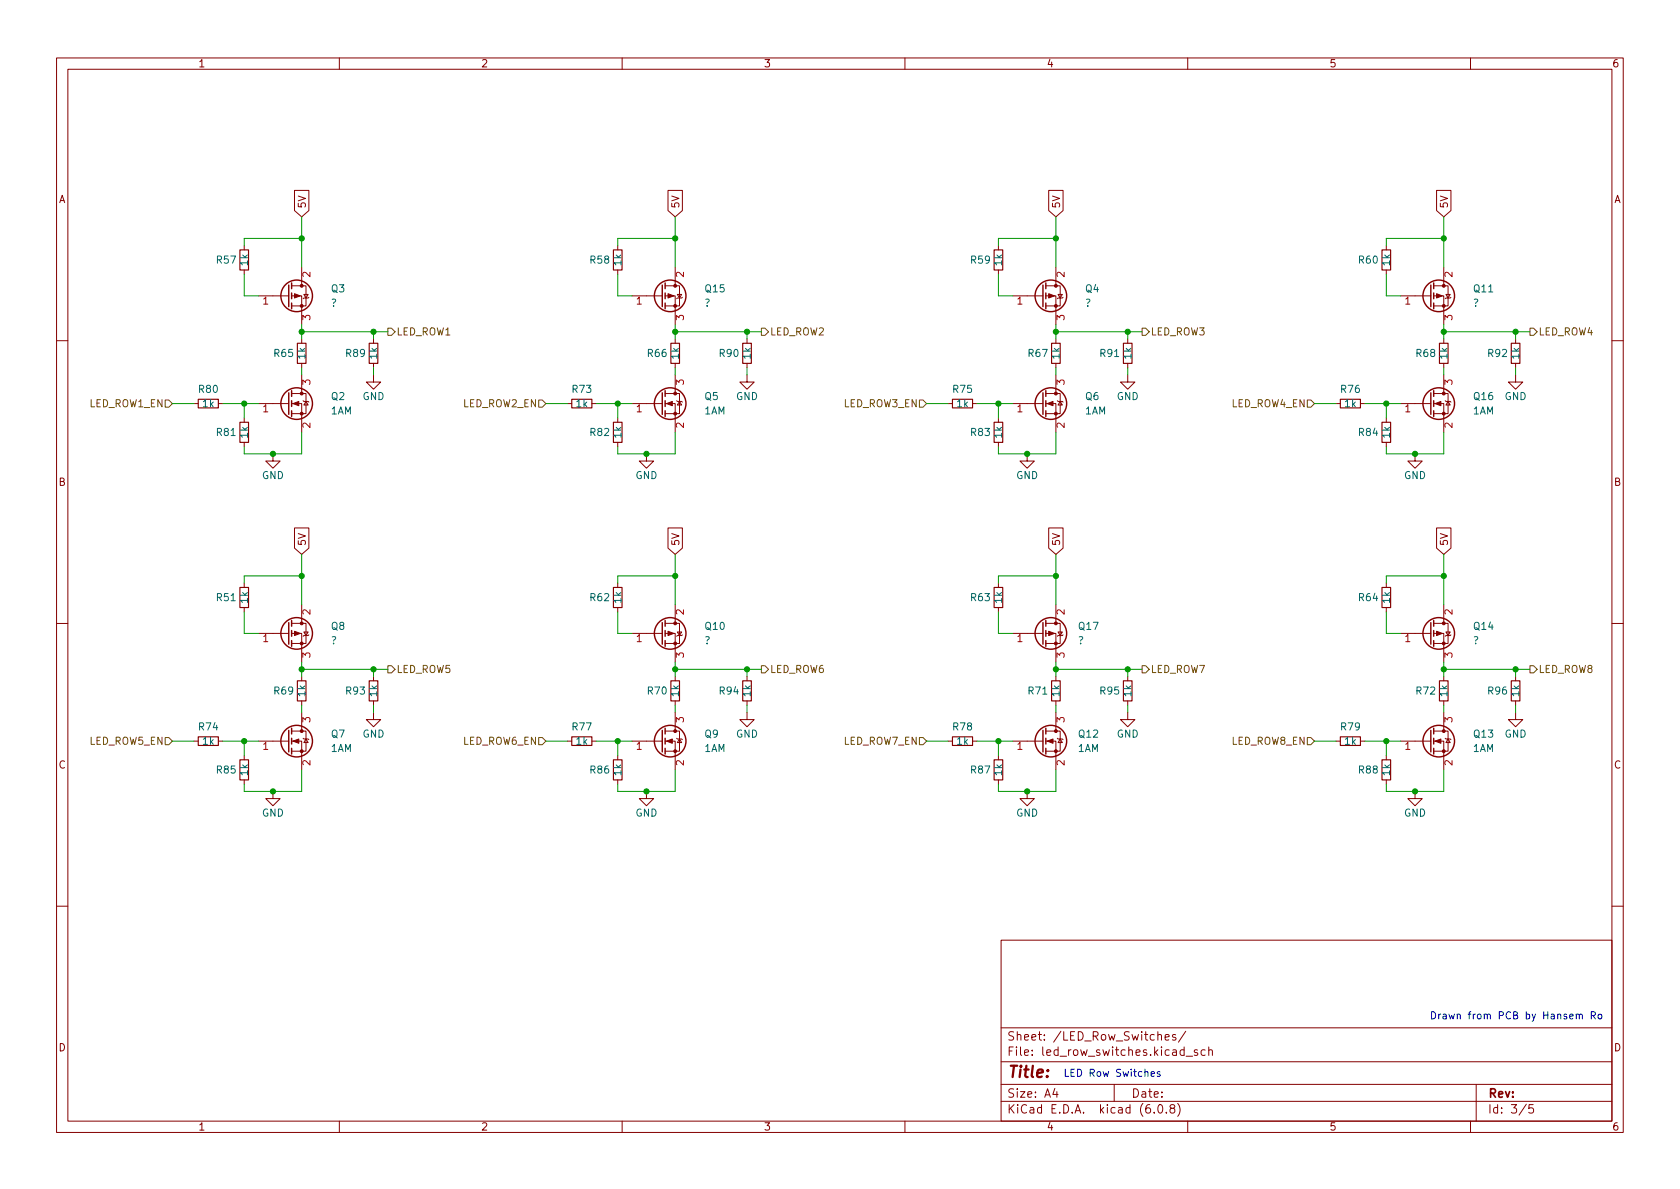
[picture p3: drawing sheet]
<svg xmlns="http://www.w3.org/2000/svg" width="297mm" height="210mm" viewBox="0 0 297 210" stroke-linecap="round" stroke-linejoin="round" font-family="sans-serif">
<g fill="none" stroke="#840000" stroke-width=".18">
<path d="M10 10.2h277v190.1h-277zM12 12.2h273v186.1h-273zM60 10.2v2M110 10.2v2M160 10.2v2M210 10.2v2M260 10.2v2M52.1 33.7h2.5v3.5l-1.3 1.1-1.2-1.1zM118.1 33.7h2.6v3.5l-1.3 1.1-1.3-1.1zM185.4 33.7h2.6v3.5l-1.3 1.1-1.3-1.1zM254 33.7h2.5v3.5l-1.2 1.1-1.3-1.1zM43.2 43.4v.8"/>
<path d="M43.2 47.7v.8M45.7 52.3h5.4M51.6 52.3h1.7v5.1M51.6 50.5h2.5v3.6h-2.5M53.3 47.2v3.3M53.3 59.9v.8M53.7 52.1h.8l-.4 .6zM54.6 52.6l-.1 .1h-.8l-.1 .1M66 59.9v.8M109.2 43.4v.8M109.2 47.7v.8M111.8 52.3h5.3"/>
<path d="M117.6 52.3h1.8v5.1M117.6 50.5h2.5v3.6h-2.5M119.4 47.2v3.3M119.4 59.9v.8M119.8 52.1h.7l-.4 .6zM120.6 52.6l-.1 .1h-.7l-.2 .1M132.1 59.9v.8M176.5 43.4v.8M176.5 47.7v.8M179.1 52.3h5.3M184.9 52.3h1.8v5.1M184.9 50.5h2.6v3.6h-2.6"/>
<path d="M186.7 47.2v3.3M186.7 59.9v.8M187.1 52.1h.7l-.3 .6zM188 52.6l-.2 .1h-.7l-.2 .1M199.4 59.9v.8M245.1 43.4v.8M245.1 47.7v.8M247.6 52.3h5.4M253.5 52.3h1.8v5.1M253.5 50.5h2.5v3.6h-2.5M255.3 47.2v3.3M255.3 59.9v.8"/>
<path d="M255.7 52.1h.7l-.4 .6zM256.5 52.6l-.1 .1h-.7l-.2 .1M268 59.9v.8M10 60.2h2M34.3 71.4h.8M38.6 71.4h.8M43.2 73.9v.8M43.2 78.2v.8M45.7 71.4h5.4M51.6 71.4h1.7v5M51.6 69.6h2.5v3.5h-2.5M53.3 64.3v.7"/>
<path d="M53.3 66.3v3.3M53.6 70.9l.1 .1h.8l.1 .1M54.1 71l.4 .6h-.8zM66 66.3v1.3h1.3l-1.3 1.2-1.2-1.2h1.2M66 64.3v.7M100.3 71.4h.8M104.6 71.4h.8M109.2 73.9v.8M109.2 78.2v.8M111.8 71.4h5.3M117.6 71.4h1.8v5M117.6 69.6h2.5v3.5h-2.5"/>
<path d="M119.4 64.3v.7M119.4 66.3v3.3M119.6 70.9l.2 .1h.7l.1 .1M120.1 71l.4 .6h-.7zM132.1 66.3v1.3h1.2l-1.2 1.2-1.3-1.2h1.3M132.1 64.3v.7M167.6 71.4h.8M172 71.4h.7M176.5 73.9v.8M176.5 78.2v.8M179.1 71.4h5.3M184.9 71.4h1.8v5"/>
<path d="M184.9 69.6h2.6v3.5h-2.6M186.7 64.3v.7M186.7 66.3v3.3M186.9 70.9l.2 .1h.7l.2 .1M187.5 71l.3 .6h-.7zM199.4 66.3v1.3h1.3l-1.3 1.2-1.3-1.2h1.3M199.4 64.3v.7M236.2 71.4h.8M240.5 71.4h.8M245.1 73.9v.8M245.1 78.2v.8M247.6 71.4h5.4"/>
<path d="M253.5 71.4h1.8v5M253.5 69.6h2.5v3.5h-2.5M255.3 64.3v.7M255.3 66.3v3.3M255.5 70.9l.2 .1h.7l.1 .1M256 71l.4 .6h-.7zM268 66.3v1.3h1.2l-1.2 1.2-1.3-1.2h1.3M268 64.3v.7M285 60.2h2M48.3 80.3v1.2h1.2l-1.2 1.3-1.3-1.3h1.3M52.1 93.4h2.5v3.5l-1.3 1.1-1.2-1.1zM114.3 80.3v1.2h1.3l-1.3 1.3-1.3-1.3h1.3"/>
<path d="M118.1 93.4h2.6v3.5l-1.3 1.1-1.3-1.1zM181.6 80.3v1.2h1.3l-1.3 1.3-1.3-1.3h1.3M185.4 93.4h2.6v3.5l-1.3 1.1-1.3-1.1zM250.2 80.3v1.2h1.3l-1.3 1.3-1.3-1.3h1.3M254 93.4h2.5v3.5l-1.2 1.1-1.3-1.1zM10 110.2h2M43.2 103.1v.8M43.2 107.4v.8M45.7 112h5.4M51.6 112h1.7v5.1M51.6 110.2h2.5v3.6h-2.5M53.3 106.9v3.3"/>
<path d="M53.3 119.6v.8M53.7 111.8h.8l-.4 .6zM54.6 112.3l-.1 .1h-.8l-.1 .1M66 119.6v.8M109.2 103.1v.8M109.2 107.4v.8M111.8 112h5.3M117.6 112h1.8v5.1M117.6 110.2h2.5v3.6h-2.5M119.4 106.9v3.3M119.4 119.6v.8M119.8 111.8h.7l-.4 .6z"/>
<path d="M120.6 112.3l-.1 .1h-.7l-.2 .1M132.1 119.6v.8M176.5 103.1v.8M176.5 107.4v.8M179.1 112h5.3M184.9 112h1.8v5.1M184.9 110.2h2.6v3.6h-2.6M186.7 106.9v3.3M186.7 119.6v.8M187.1 111.8h.7l-.3 .6zM188 112.3l-.2 .1h-.7l-.2 .1M199.4 119.6v.8"/>
<path d="M245.1 103.1v.8M245.1 107.4v.8M247.6 112h5.4M253.5 112h1.8v5.1M253.5 110.2h2.5v3.6h-2.5M255.3 106.9v3.3M255.3 119.6v.8M255.7 111.8h.7l-.4 .6zM256.5 112.3l-.1 .1h-.7l-.2 .1M268 119.6v.8M285 110.2h2M34.3 131.1h.8"/>
<path d="M38.6 131.1h.8M43.2 133.6v.8M43.2 137.9v.8M45.7 131.1h5.4M48.3 139.9v1.3h1.2l-1.2 1.3-1.3-1.3h1.3M51.6 131.1h1.7v5M51.6 129.3h2.5v3.5h-2.5M53.3 123.9v.8M53.3 126v3.3M53.6 130.6l.1 .1h.8l.1 .1M54.1 130.7l.4 .6h-.8zM66 126v1.2h1.3l-1.3 1.3-1.2-1.3h1.2"/>
<path d="M66 123.9v.8M100.3 131.1h.8M104.6 131.1h.8M109.2 133.6v.8M109.2 137.9v.8M111.8 131.1h5.3M114.3 139.9v1.3h1.3l-1.3 1.3-1.3-1.3h1.3M117.6 131.1h1.8v5M117.6 129.3h2.5v3.5h-2.5M119.4 123.9v.8M119.4 126v3.3M119.6 130.6l.2 .1h.7l.1 .1"/>
<path d="M120.1 130.7l.4 .6h-.7zM132.1 126v1.2h1.2l-1.2 1.3-1.3-1.3h1.3M132.1 123.9v.8M167.6 131.1h.8M172 131.1h.7M176.5 133.6v.8M176.5 137.9v.8M179.1 131.1h5.3M181.6 139.9v1.3h1.3l-1.3 1.3-1.3-1.3h1.3M184.9 131.1h1.8v5M184.9 129.3h2.6v3.5h-2.6M186.7 123.9v.8"/>
<path d="M186.7 126v3.3M186.9 130.6l.2 .1h.7l.2 .1M187.5 130.7l.3 .6h-.7zM199.4 126v1.2h1.3l-1.3 1.3-1.3-1.3h1.3M199.4 123.9v.8M236.2 131.1h.8M240.5 131.1h.8M245.1 133.6v.8M245.1 137.9v.8M247.6 131.1h5.4M250.2 139.9v1.3h1.3l-1.3 1.3-1.3-1.3h1.3M253.5 131.1h1.8v5"/>
<path d="M253.5 129.3h2.5v3.5h-2.5M255.3 123.9v.8M255.3 126v3.3M255.5 130.6l.2 .1h.7l.1 .1M256 130.7l.4 .6h-.7zM268 126v1.2h1.2l-1.2 1.3-1.3-1.3h1.3M268 123.9v.8M10 160.2h2M177 166.3h108v32h-108zM285 160.2h2M60 198.3v2M110 198.3v2"/>
<path d="M160 198.3v2M177 194.8h108M177 191.8h108M177 187.8h108M177 181.8h108M186.5 192.5l-.4 1h1M186.9 193v1M197 191.8v3M204.1 196.7v.1M204.9 195.4l.2-.1a.81 .81 0 0 1 .6 .7 .81 .81 0 0 1-.3 .8h-.2a.81 .81 0 0 1-.6-.6 .81 .81 0 0 1 .3-.8zM206 183.4l.7-.1-.1-.3-.4-.1-.2 .2 .1 .8h.5M206.2 196.7v.1"/>
<path d="M207.1 196l-.2-.3v-.2l.2-.2 .5 .1 .1 .2-.1 .2-.6 .2-.1 .3v.4l.2 .1h.5l.1-.3-.1-.4-.2-.1M207.9 183l-.4-.1-.2 .2 .1 .3 .5 .1v.4h-.6M208.2 195.1a1.72 1.72 0 0 1 0 2.3M209.6 182.4l-1.2 1.9M209.7 186.8h1.2M210 198.3v2M211.7 185.7l-.3-.1-.3 .2 .1 .3 .5 .1v.4h-.6M213.1 185.7l-.5-.1-.2 .3v.4l.1 .3h.6M213.7 185.8l.2-.2 .4 .1 .1 .9M213.7 185.1v1.5M260 198.3v2M261 191.8v6.5"/>
<path d="M269.9 195.3l-1.3 1.9M271.1 195.3h-.7l-.1 .7 .2-.1 .5 .1 .2 .2-.1 .5-.2 .1-.6-.1"/>
</g>
<g fill="none" stroke="#840000" stroke-width=".2">
<path d="M42.4 44.2h1.5v3.5h-1.5zM108.5 44.2h1.5v3.5h-1.5zM175.8 44.2h1.5v3.5h-1.5zM244.3 44.2h1.6v3.5h-1.6zM35.1 70.6h3.5v1.5h-3.5zM42.4 74.7h1.5v3.5h-1.5zM52.6 60.7h1.5v3.6h-1.5zM65.3 60.7h1.5v3.6h-1.5zM101.1 70.6h3.5v1.5h-3.5zM108.5 74.7h1.5v3.5h-1.5zM118.6 60.7h1.5v3.6h-1.5zM131.3 60.7h1.5v3.6h-1.5z"/>
<path d="M168.4 70.6h3.6v1.5h-3.6zM175.8 74.7h1.5v3.5h-1.5zM185.9 60.7h1.6v3.6h-1.6zM198.6 60.7h1.6v3.6h-1.6zM237 70.6h3.5v1.5h-3.5zM244.3 74.7h1.6v3.5h-1.6zM254.5 60.7h1.5v3.6h-1.5zM267.2 60.7h1.5v3.6h-1.5zM42.4 103.9h1.5v3.5h-1.5zM108.5 103.9h1.5v3.5h-1.5zM175.8 103.9h1.5v3.5h-1.5zM244.3 103.9h1.6v3.5h-1.6z"/>
<path d="M35.1 130.3h3.5v1.5h-3.5zM42.4 134.4h1.5v3.5h-1.5zM52.6 120.4h1.5v3.5h-1.5zM65.3 120.4h1.5v3.5h-1.5zM101.1 130.3h3.5v1.5h-3.5zM108.5 134.4h1.5v3.5h-1.5zM118.6 120.4h1.5v3.5h-1.5zM131.3 120.4h1.5v3.5h-1.5zM168.4 130.3h3.6v1.5h-3.6zM175.8 134.4h1.5v3.5h-1.5zM185.9 120.4h1.6v3.5h-1.6zM198.6 120.4h1.6v3.5h-1.6z"/>
<path d="M237 130.3h3.5v1.5h-3.5zM244.3 134.4h1.6v3.5h-1.6zM254.5 120.4h1.5v3.5h-1.5zM267.2 120.4h1.5v3.5h-1.5z"/>
</g>
<g fill="none" stroke="#840000" stroke-width=".25">
<path d="M51.1 50.4v3.8M51.6 50v1M51.6 51.8v1M51.6 53.6v1M117.1 50.4v3.8M117.6 50v1M117.6 51.8v1M117.6 53.6v1M184.4 50.4v3.8M184.9 50v1M184.9 51.8v1M184.9 53.6v1"/>
<path d="M253 50.4v3.8M253.5 50v1M253.5 51.8v1M253.5 53.6v1M51.1 69.5v3.8M51.6 69.1v1M51.6 70.9v1M51.6 72.6v1.1M117.1 69.5v3.8M117.6 69.1v1M117.6 70.9v1M117.6 72.6v1.1"/>
<path d="M184.4 69.5v3.8M184.9 69.1v1M184.9 70.9v1M184.9 72.6v1.1M253 69.5v3.8M253.5 69.1v1M253.5 70.9v1M253.5 72.6v1.1M51.1 110.1v3.8M51.6 109.7v1M51.6 111.5v1M51.6 113.3v1"/>
<path d="M117.1 110.1v3.8M117.6 109.7v1M117.6 111.5v1M117.6 113.3v1M184.4 110.1v3.8M184.9 109.7v1M184.9 111.5v1M184.9 113.3v1M253 110.1v3.8M253.5 109.7v1M253.5 111.5v1M253.5 113.3v1"/>
<path d="M51.1 129.2v3.8M51.6 128.8v1M51.6 130.6v1M51.6 132.3v1M117.1 129.2v3.8M117.6 128.8v1M117.6 130.6v1M117.6 132.3v1M184.4 129.2v3.8M184.9 128.8v1M184.9 130.6v1M184.9 132.3v1"/>
<path d="M253 129.2v3.8M253.5 128.8v1M253.5 130.6v1M253.5 132.3v1"/>
<circle cx="52.5" cy="52.3" r="2.79"/>
<circle cx="118.5" cy="52.3" r="2.79"/>
<circle cx="185.8" cy="52.3" r="2.79"/>
<circle cx="254.4" cy="52.3" r="2.79"/>
<circle cx="52.5" cy="71.4" r="2.79"/>
<circle cx="118.5" cy="71.4" r="2.79"/>
<circle cx="185.8" cy="71.4" r="2.79"/>
<circle cx="254.4" cy="71.4" r="2.79"/>
<circle cx="52.5" cy="112" r="2.79"/>
<circle cx="118.5" cy="112" r="2.79"/>
<circle cx="185.8" cy="112" r="2.79"/>
<circle cx="254.4" cy="112" r="2.79"/>
<circle cx="52.5" cy="131.1" r="2.79"/>
<circle cx="118.5" cy="131.1" r="2.79"/>
<circle cx="185.8" cy="131.1" r="2.79"/>
<circle cx="254.4" cy="131.1" r="2.79"/>
</g>
<g fill="#840000" stroke="#840000" stroke-width=".18">
<path d="M254 51.9l1 .4-1 .4z"/>
<path d="M253.7 71.4l1.1-.4v.7z"/>
<path d="M253.7 131.1l1.1-.4v.7z"/>
<path d="M254 111.6l1 .4-1 .4z"/>
<path d="M51.8 131.1l1-.4v.7z"/>
<path d="M52.1 111.6l1 .4-1 .4z"/>
<path d="M117.9 71.4l1-.4v.7z"/>
<path d="M185.2 131.1l1-.4v.7z"/>
<path d="M185.4 111.6l1 .4-1 .4z"/>
<path d="M118.1 111.6l1 .4-1 .4z"/>
<path d="M117.9 131.1l1-.4v.7z"/>
<path d="M51.8 71.4l1-.4v.7z"/>
<path d="M52.1 51.9l1 .4-1 .4z"/>
<path d="M185.2 71.4l1-.4v.7z"/>
<path d="M185.4 51.9l1 .4-1 .4z"/>
<path d="M118.1 51.9l1 .4-1 .4z"/>
<circle cx="255.3" cy="54.1" r=".25"/>
<circle cx="255.3" cy="50.5" r=".25"/>
<circle cx="255.3" cy="73.1" r=".25"/>
<circle cx="255.3" cy="69.6" r=".25"/>
<circle cx="255.3" cy="132.8" r=".25"/>
<circle cx="255.3" cy="129.3" r=".25"/>
<circle cx="255.3" cy="113.8" r=".25"/>
<circle cx="255.3" cy="110.2" r=".25"/>
<circle cx="53.3" cy="132.8" r=".25"/>
<circle cx="53.3" cy="129.3" r=".25"/>
<circle cx="53.3" cy="113.8" r=".25"/>
<circle cx="53.3" cy="110.2" r=".25"/>
<circle cx="119.4" cy="73.1" r=".25"/>
<circle cx="119.4" cy="69.6" r=".25"/>
<circle cx="186.7" cy="132.8" r=".25"/>
<circle cx="186.7" cy="129.3" r=".25"/>
<circle cx="186.7" cy="113.8" r=".25"/>
<circle cx="186.7" cy="110.2" r=".25"/>
<circle cx="119.4" cy="113.8" r=".25"/>
<circle cx="119.4" cy="110.2" r=".25"/>
<circle cx="119.4" cy="132.8" r=".25"/>
<circle cx="119.4" cy="129.3" r=".25"/>
<circle cx="53.3" cy="73.1" r=".25"/>
<circle cx="53.3" cy="69.6" r=".25"/>
<circle cx="53.3" cy="54.1" r=".25"/>
<circle cx="53.3" cy="50.5" r=".25"/>
<circle cx="186.7" cy="73.1" r=".25"/>
<circle cx="186.7" cy="69.6" r=".25"/>
<circle cx="186.7" cy="54.1" r=".25"/>
<circle cx="186.7" cy="50.5" r=".25"/>
<circle cx="119.4" cy="54.1" r=".25"/>
<circle cx="119.4" cy="50.5" r=".25"/>
</g>
<g fill="none" stroke="#725600" stroke-width=".18">
<path d="M68.6 58h.6l.6 .7-.6 .6h-.6zM134.6 58h.7l.6 .7-.6 .6h-.7zM201.9 58h.7l.6 .7-.6 .6h-.7zM270.5 58h.6l.7 .7-.7 .6h-.6zM29.2 70.7h.6l.7 .7-.7 .6h-.6zM95.2 70.7h.7l.6 .7-.6 .6h-.7zM162.6 70.7h.6l.6 .7-.6 .6h-.6zM231.1 70.7h.7l.6 .7-.6 .6h-.7zM68.6 117.7h.6l.6 .7-.6 .6h-.6zM134.6 117.7h.7l.6 .7-.6 .6h-.7zM201.9 117.7h.7l.6 .7-.6 .6h-.7zM270.5 117.7h.6l.7 .7-.7 .6h-.6z"/>
<path d="M29.2 130.4h.6l.7 .7-.7 .6h-.6zM95.2 130.4h.7l.6 .7-.6 .6h-.7zM162.6 130.4h.6l.6 .7-.6 .6h-.6zM231.1 130.4h.7l.6 .7-.6 .6h-.7z"/>
</g>
<path d="M278.7 179.5l.2-.2 .3 .1v.8M279.2 179.5l.2-.2 .3 .1 .1 .8M281.4 179.6l.6-.1 .1-.2-.1-.3-.6-.1v1.3M281.7 179.6l.4 .6M282.6 179.5l.2-.2 .4 .2v.4l-.1 .2-.3 .1-.2-.1zM203.5 189.9l.6-.1v-.2l-.4-.1-.2 .2 .1 .6h.5M205.1 189.6l-.3-.1-.2 .2 .1 .2 .4 .1v.3h-.5" fill="none" stroke="#0000c2" stroke-width=".18"/>
<g fill="none" stroke="#009600" stroke-width=".18">
<path d="M53.3 38.3v8.9M119.4 38.3v8.9M186.7 38.3v8.9M255.3 38.3v8.9M43.2 48.5v3.8h2.5M53.3 42.2h-10.1v1.2M53.3 57.4v2.5M53.3 58.7h15.3M66 58.7v1.2M109.2 48.5v3.8h2.6M119.4 57.4v2.5M119.4 42.2h-10.2v1.2"/>
<path d="M119.4 58.7h15.2M132.1 58.7v1.2M176.5 48.5v3.8h2.6M186.7 57.4v2.5M186.7 42.2h-10.2v1.2M186.7 58.7h15.2M199.4 58.7v1.2M245.1 48.5v3.8h2.5M255.3 42.2h-10.2v1.2M255.3 58.7h15.2M255.3 57.4v2.5M268 58.7v1.2"/>
<path d="M30.5 71.4h3.8M39.4 71.4h6.3M43.2 71.4v2.5M53.3 76.4v3.9h-10.1v-1.3M53.3 65v1.3M66 65v1.3M96.5 71.4h3.8M105.4 71.4h6.4M109.2 71.4v2.5M119.4 76.4v3.9h-10.2v-1.3M119.4 65v1.3M132.1 65v1.3"/>
<path d="M163.8 71.4h3.8M172.7 71.4h6.4M176.5 71.4v2.5M186.7 65v1.3M186.7 76.4v3.9h-10.2v-1.3M199.4 65v1.3M232.4 71.4h3.8M241.3 71.4h6.3M245.1 71.4v2.5M255.3 76.4v3.9h-10.2v-1.3M255.3 65v1.3M268 65v1.3"/>
<path d="M53.3 98v8.9M119.4 98v8.9M186.7 98v8.9M255.3 98v8.9M43.2 108.2v3.8h2.5M53.3 101.8h-10.1v1.3M53.3 117.1v2.5M53.3 118.4h15.3M66 118.4v1.2M109.2 108.2v3.8h2.6M119.4 101.8h-10.2v1.3M119.4 117.1v2.5"/>
<path d="M119.4 118.4h15.2M132.1 118.4v1.2M176.5 108.2v3.8h2.6M186.7 117.1v2.5M186.7 101.8h-10.2v1.3M186.7 118.4h15.2M199.4 118.4v1.2M245.1 108.2v3.8h2.5M255.3 101.8h-10.2v1.3M255.3 118.4h15.2M255.3 117.1v2.5M268 118.4v1.2"/>
<path d="M30.5 131.1h3.8M39.4 131.1h6.3M43.2 131.1v2.5M53.3 136.1v3.8h-10.1v-1.2M53.3 124.7v1.3M66 124.7v1.3M96.5 131.1h3.8M105.4 131.1h6.4M109.2 131.1v2.5M119.4 136.1v3.8h-10.2v-1.2M119.4 124.7v1.3M132.1 124.7v1.3"/>
<path d="M163.8 131.1h3.8M172.7 131.1h6.4M176.5 131.1v2.5M186.7 124.7v1.3M186.7 136.1v3.8h-10.2v-1.2M199.4 124.7v1.3M232.4 131.1h3.8M241.3 131.1h6.3M245.1 131.1v2.5M255.3 136.1v3.8h-10.2v-1.2M255.3 124.7v1.3M268 124.7v1.3"/>
</g>
<g fill="#009600" stroke="#009600" stroke-width=".18">
<circle cx="186.7" cy="42.2" r=".46"/>
<circle cx="176.5" cy="71.4" r=".46"/>
<circle cx="181.6" cy="80.3" r=".46"/>
<circle cx="186.7" cy="58.7" r=".46"/>
<circle cx="132.1" cy="58.7" r=".46"/>
<circle cx="109.2" cy="71.4" r=".46"/>
<circle cx="119.4" cy="42.2" r=".46"/>
<circle cx="119.4" cy="58.7" r=".46"/>
<circle cx="43.2" cy="131.1" r=".46"/>
<circle cx="53.3" cy="118.4" r=".46"/>
<circle cx="53.3" cy="101.8" r=".46"/>
<circle cx="48.3" cy="139.9" r=".46"/>
<circle cx="66" cy="118.4" r=".46"/>
<circle cx="255.3" cy="101.8" r=".46"/>
<circle cx="250.2" cy="139.9" r=".46"/>
<circle cx="268" cy="118.4" r=".46"/>
<circle cx="245.1" cy="131.1" r=".46"/>
<circle cx="255.3" cy="118.4" r=".46"/>
<circle cx="199.4" cy="58.7" r=".46"/>
<circle cx="245.1" cy="71.4" r=".46"/>
<circle cx="255.3" cy="58.7" r=".46"/>
<circle cx="255.3" cy="42.2" r=".46"/>
<circle cx="268" cy="58.7" r=".46"/>
<circle cx="250.2" cy="80.3" r=".46"/>
<circle cx="43.2" cy="71.4" r=".46"/>
<circle cx="66" cy="58.7" r=".46"/>
<circle cx="48.3" cy="80.3" r=".46"/>
<circle cx="53.3" cy="42.2" r=".46"/>
<circle cx="53.3" cy="58.7" r=".46"/>
<circle cx="109.2" cy="131.1" r=".46"/>
<circle cx="119.4" cy="101.8" r=".46"/>
<circle cx="119.4" cy="118.4" r=".46"/>
<circle cx="114.3" cy="139.9" r=".46"/>
<circle cx="132.1" cy="118.4" r=".46"/>
<circle cx="114.3" cy="80.3" r=".46"/>
<circle cx="186.7" cy="101.8" r=".46"/>
<circle cx="181.6" cy="139.9" r=".46"/>
<circle cx="199.4" cy="118.4" r=".46"/>
<circle cx="186.7" cy="118.4" r=".46"/>
<circle cx="176.5" cy="131.1" r=".46"/>
</g>
<text font-size="2.8" fill="#840000" x="178" y="190.6">Title:</text>
<g font-size="2.1" fill="#840000">
<text x="178" y="184">Sheet: /LED_Row_Switches/</text>
<text x="178" y="186.7">File: led_row_switches.kicad_sch</text>
<text x="178" y="196.9">KiCad E.D.A. kicad (6.0.8)</text>
<text x="178" y="194.1">Size: A4</text>
<text x="200" y="194.1">Date:</text>
<text x="263" y="194.1">Rev:</text>
<text x="263" y="196.9">Id: 3/5</text>
</g>
<g font-size="1.8" fill="#840000">
<text x="35" y="11.9">1</text>
<text x="85" y="11.9">2</text>
<text x="135" y="11.9">3</text>
<text x="185" y="11.9">4</text>
<text x="235" y="11.9">5</text>
<text x="285" y="11.9">6</text>
<text x="10.3" y="35.9">A</text>
<text x="285.3" y="35.9">A</text>
<text x="54.1" y="36.9" transform="rotate(-90 54.1 36.9)">5V</text>
<text x="120.1" y="36.9" transform="rotate(-90 120.1 36.9)">5V</text>
<text x="187.4" y="36.9" transform="rotate(-90 187.4 36.9)">5V</text>
<text x="256" y="36.9" transform="rotate(-90 256 36.9)">5V</text>
<text x="10.3" y="85.9">B</text>
<text x="285.3" y="85.9">B</text>
<text x="54.1" y="96.6" transform="rotate(-90 54.1 96.6)">5V</text>
<text x="120.1" y="96.6" transform="rotate(-90 120.1 96.6)">5V</text>
<text x="187.4" y="96.6" transform="rotate(-90 187.4 96.6)">5V</text>
<text x="256" y="96.6" transform="rotate(-90 256 96.6)">5V</text>
<text x="10.3" y="135.9">C</text>
<text x="285.3" y="135.9">C</text>
<text x="10.3" y="185.9">D</text>
<text x="285.3" y="185.9">D</text>
<text x="35" y="199.9">1</text>
<text x="85" y="199.9">2</text>
<text x="135" y="199.9">3</text>
<text x="185" y="199.9">4</text>
<text x="235" y="199.9">5</text>
<text x="285" y="199.9">6</text>
</g>
<g font-size="1.8" fill="#006464">
<text x="38.4" y="46.6">R57</text>
<text x="43.8" y="47" transform="rotate(-90 43.8 47)">1k</text>
<text x="104.4" y="46.6">R58</text>
<text x="109.9" y="47" transform="rotate(-90 109.9 47)">1k</text>
<text x="171.7" y="46.6">R59</text>
<text x="177.2" y="47" transform="rotate(-90 177.2 47)">1k</text>
<text x="240.3" y="46.6">R60</text>
<text x="245.7" y="47" transform="rotate(-90 245.7 47)">1k</text>
<text x="58.6" y="51.7">Q3</text>
<text x="124.7" y="51.7">Q15</text>
<text x="191.9" y="51.7">Q4</text>
<text x="260.6" y="51.7">Q11</text>
<text x="58.5" y="54.2">?</text>
<text x="124.5" y="54.2">?</text>
<text x="191.9" y="54.2">?</text>
<text x="260.4" y="54.2">?</text>
<text x="48.5" y="63.1">R65</text>
<text x="54" y="63.5" transform="rotate(-90 54 63.5)">1k</text>
<text x="61.2" y="63.1">R89</text>
<text x="66.7" y="63.5" transform="rotate(-90 66.7 63.5)">1k</text>
<text x="114.6" y="63.1">R66</text>
<text x="120" y="63.5" transform="rotate(-90 120 63.5)">1k</text>
<text x="127.3" y="63.1">R90</text>
<text x="132.7" y="63.5" transform="rotate(-90 132.7 63.5)">1k</text>
<text x="181.9" y="63.1">R67</text>
<text x="187.3" y="63.5" transform="rotate(-90 187.3 63.5)">1k</text>
<text x="194.6" y="63.1">R91</text>
<text x="200" y="63.5" transform="rotate(-90 200 63.5)">1k</text>
<text x="250.5" y="63.1">R68</text>
<text x="255.9" y="63.5" transform="rotate(-90 255.9 63.5)">1k</text>
<text x="263.2" y="63.1">R92</text>
<text x="268.6" y="63.5" transform="rotate(-90 268.6 63.5)">1k</text>
<text x="35.2" y="69.5">R80</text>
<text x="58.6" y="70.7">Q2</text>
<text x="64.1" y="70.7">GND</text>
<text x="101.2" y="69.5">R73</text>
<text x="124.6" y="70.7">Q5</text>
<text x="130.1" y="70.7">GND</text>
<text x="168.6" y="69.5">R75</text>
<text x="191.9" y="70.7">Q6</text>
<text x="197.4" y="70.7">GND</text>
<text x="237.1" y="69.5">R76</text>
<text x="260.6" y="70.7">Q16</text>
<text x="266" y="70.7">GND</text>
<text x="35.8" y="72">1k</text>
<text x="38.4" y="77.1">R81</text>
<text x="43.8" y="77.4" transform="rotate(-90 43.8 77.4)">1k</text>
<text x="58.5" y="73.3">1AM</text>
<text x="101.9" y="72">1k</text>
<text x="104.4" y="77.1">R82</text>
<text x="109.9" y="77.4" transform="rotate(-90 109.9 77.4)">1k</text>
<text x="124.5" y="73.3">1AM</text>
<text x="169.2" y="72">1k</text>
<text x="171.7" y="77.1">R83</text>
<text x="177.2" y="77.4" transform="rotate(-90 177.2 77.4)">1k</text>
<text x="191.9" y="73.3">1AM</text>
<text x="237.8" y="72">1k</text>
<text x="240.3" y="77.1">R84</text>
<text x="245.7" y="77.4" transform="rotate(-90 245.7 77.4)">1k</text>
<text x="260.4" y="73.3">1AM</text>
<text x="46.3" y="84.7">GND</text>
<text x="112.3" y="84.7">GND</text>
<text x="179.6" y="84.7">GND</text>
<text x="248.2" y="84.7">GND</text>
<text x="38.4" y="106.3">R51</text>
<text x="43.8" y="106.6" transform="rotate(-90 43.8 106.6)">1k</text>
<text x="104.4" y="106.3">R62</text>
<text x="109.9" y="106.6" transform="rotate(-90 109.9 106.6)">1k</text>
<text x="171.7" y="106.3">R63</text>
<text x="177.2" y="106.6" transform="rotate(-90 177.2 106.6)">1k</text>
<text x="240.3" y="106.3">R64</text>
<text x="245.7" y="106.6" transform="rotate(-90 245.7 106.6)">1k</text>
<text x="58.5" y="113.9">?</text>
<text x="58.6" y="111.4">Q8</text>
<text x="124.5" y="113.9">?</text>
<text x="124.7" y="111.4">Q10</text>
<text x="190.6" y="113.9">?</text>
<text x="190.8" y="111.4">Q17</text>
<text x="260.4" y="113.9">?</text>
<text x="260.6" y="111.4">Q14</text>
<text x="48.5" y="122.8">R69</text>
<text x="54" y="123.2" transform="rotate(-90 54 123.2)">1k</text>
<text x="61.2" y="122.8">R93</text>
<text x="66.7" y="123.2" transform="rotate(-90 66.7 123.2)">1k</text>
<text x="114.6" y="122.8">R70</text>
<text x="120" y="123.2" transform="rotate(-90 120 123.2)">1k</text>
<text x="127.3" y="122.8">R94</text>
<text x="132.7" y="123.2" transform="rotate(-90 132.7 123.2)">1k</text>
<text x="181.9" y="122.8">R71</text>
<text x="187.3" y="123.2" transform="rotate(-90 187.3 123.2)">1k</text>
<text x="194.6" y="122.8">R95</text>
<text x="200" y="123.2" transform="rotate(-90 200 123.2)">1k</text>
<text x="250.5" y="122.8">R72</text>
<text x="255.9" y="123.2" transform="rotate(-90 255.9 123.2)">1k</text>
<text x="263.2" y="122.8">R96</text>
<text x="268.6" y="123.2" transform="rotate(-90 268.6 123.2)">1k</text>
<text x="35.2" y="129.2">R74</text>
<text x="35.8" y="131.7">1k</text>
<text x="58.6" y="130.4">Q7</text>
<text x="64.1" y="130.4">GND</text>
<text x="101.2" y="129.2">R77</text>
<text x="101.9" y="131.7">1k</text>
<text x="124.6" y="130.4">Q9</text>
<text x="130.1" y="130.4">GND</text>
<text x="168.6" y="129.2">R78</text>
<text x="169.2" y="131.7">1k</text>
<text x="190.8" y="130.4">Q12</text>
<text x="197.4" y="130.4">GND</text>
<text x="237.1" y="129.2">R79</text>
<text x="237.8" y="131.7">1k</text>
<text x="260.6" y="130.4">Q13</text>
<text x="266" y="130.4">GND</text>
<text x="38.4" y="136.8">R85</text>
<text x="43.8" y="137.1" transform="rotate(-90 43.8 137.1)">1k</text>
<text x="58.5" y="133">1AM</text>
<text x="104.4" y="136.8">R86</text>
<text x="109.9" y="137.1" transform="rotate(-90 109.9 137.1)">1k</text>
<text x="124.5" y="133">1AM</text>
<text x="171.7" y="136.8">R87</text>
<text x="177.2" y="137.1" transform="rotate(-90 177.2 137.1)">1k</text>
<text x="190.6" y="133">1AM</text>
<text x="240.3" y="136.8">R88</text>
<text x="245.7" y="137.1" transform="rotate(-90 245.7 137.1)">1k</text>
<text x="260.4" y="133">1AM</text>
<text x="46.3" y="144.4">GND</text>
<text x="112.3" y="144.4">GND</text>
<text x="179.6" y="144.4">GND</text>
<text x="248.2" y="144.4">GND</text>
</g>
<g font-size="1.8" fill="#a90000">
<text x="46.5" y="53.8">1</text>
<text x="54.9" y="49" transform="rotate(-90 54.9 49)">2</text>
<text x="112.5" y="53.8">1</text>
<text x="120.9" y="49" transform="rotate(-90 120.9 49)">2</text>
<text x="179.8" y="53.8">1</text>
<text x="188.2" y="49" transform="rotate(-90 188.2 49)">2</text>
<text x="248.4" y="53.8">1</text>
<text x="256.8" y="49" transform="rotate(-90 256.8 49)">2</text>
<text x="54.9" y="56.6" transform="rotate(-90 54.9 56.6)">3</text>
<text x="120.9" y="56.6" transform="rotate(-90 120.9 56.6)">3</text>
<text x="188.2" y="56.6" transform="rotate(-90 188.2 56.6)">3</text>
<text x="256.8" y="56.6" transform="rotate(-90 256.8 56.6)">3</text>
<text x="54.9" y="68.1" transform="rotate(-90 54.9 68.1)">3</text>
<text x="120.9" y="68.1" transform="rotate(-90 120.9 68.1)">3</text>
<text x="188.2" y="68.1" transform="rotate(-90 188.2 68.1)">3</text>
<text x="256.8" y="68.1" transform="rotate(-90 256.8 68.1)">3</text>
<text x="46.5" y="72.9">1</text>
<text x="54.9" y="75.7" transform="rotate(-90 54.9 75.7)">2</text>
<text x="112.5" y="72.9">1</text>
<text x="120.9" y="75.7" transform="rotate(-90 120.9 75.7)">2</text>
<text x="179.8" y="72.9">1</text>
<text x="188.2" y="75.7" transform="rotate(-90 188.2 75.7)">2</text>
<text x="248.4" y="72.9">1</text>
<text x="256.8" y="75.7" transform="rotate(-90 256.8 75.7)">2</text>
<text x="46.5" y="113.5">1</text>
<text x="54.9" y="108.7" transform="rotate(-90 54.9 108.7)">2</text>
<text x="112.5" y="113.5">1</text>
<text x="120.9" y="108.7" transform="rotate(-90 120.9 108.7)">2</text>
<text x="179.8" y="113.5">1</text>
<text x="188.2" y="108.7" transform="rotate(-90 188.2 108.7)">2</text>
<text x="248.4" y="113.5">1</text>
<text x="256.8" y="108.7" transform="rotate(-90 256.8 108.7)">2</text>
<text x="54.9" y="116.3" transform="rotate(-90 54.9 116.3)">3</text>
<text x="120.9" y="116.3" transform="rotate(-90 120.9 116.3)">3</text>
<text x="188.2" y="116.3" transform="rotate(-90 188.2 116.3)">3</text>
<text x="256.8" y="116.3" transform="rotate(-90 256.8 116.3)">3</text>
<text x="54.9" y="127.7" transform="rotate(-90 54.9 127.7)">3</text>
<text x="120.9" y="127.7" transform="rotate(-90 120.9 127.7)">3</text>
<text x="188.2" y="127.7" transform="rotate(-90 188.2 127.7)">3</text>
<text x="256.8" y="127.7" transform="rotate(-90 256.8 127.7)">3</text>
<text x="46.5" y="132.6">1</text>
<text x="54.9" y="135.4" transform="rotate(-90 54.9 135.4)">2</text>
<text x="112.5" y="132.6">1</text>
<text x="120.9" y="135.4" transform="rotate(-90 120.9 135.4)">2</text>
<text x="179.8" y="132.6">1</text>
<text x="188.2" y="135.4" transform="rotate(-90 188.2 135.4)">2</text>
<text x="248.4" y="132.6">1</text>
<text x="256.8" y="135.4" transform="rotate(-90 256.8 135.4)">2</text>
</g>
<g font-size="1.8" fill="#725600">
<text x="70" y="59.3">LED_ROW1</text>
<text x="136.1" y="59.3">LED_ROW2</text>
<text x="203.4" y="59.3">LED_ROW3</text>
<text x="272" y="59.3">LED_ROW4</text>
<text x="15.8" y="72">LED_ROW1_EN</text>
<text x="81.8" y="72">LED_ROW2_EN</text>
<text x="149.1" y="72">LED_ROW3_EN</text>
<text x="217.7" y="72">LED_ROW4_EN</text>
<text x="70" y="119">LED_ROW5</text>
<text x="136.1" y="119">LED_ROW6</text>
<text x="203.4" y="119">LED_ROW7</text>
<text x="272" y="119">LED_ROW8</text>
<text x="15.8" y="131.7">LED_ROW5_EN</text>
<text x="81.8" y="131.7">LED_ROW6_EN</text>
<text x="149.1" y="131.7">LED_ROW7_EN</text>
<text x="217.7" y="131.7">LED_ROW8_EN</text>
</g>
<g font-size="1.8" fill="#0000c2">
<text x="252.7" y="180.2">Drawn from PCB by Hansem Ro</text>
<text x="188" y="190.4">LED Row Switches</text>
</g>
</svg>
